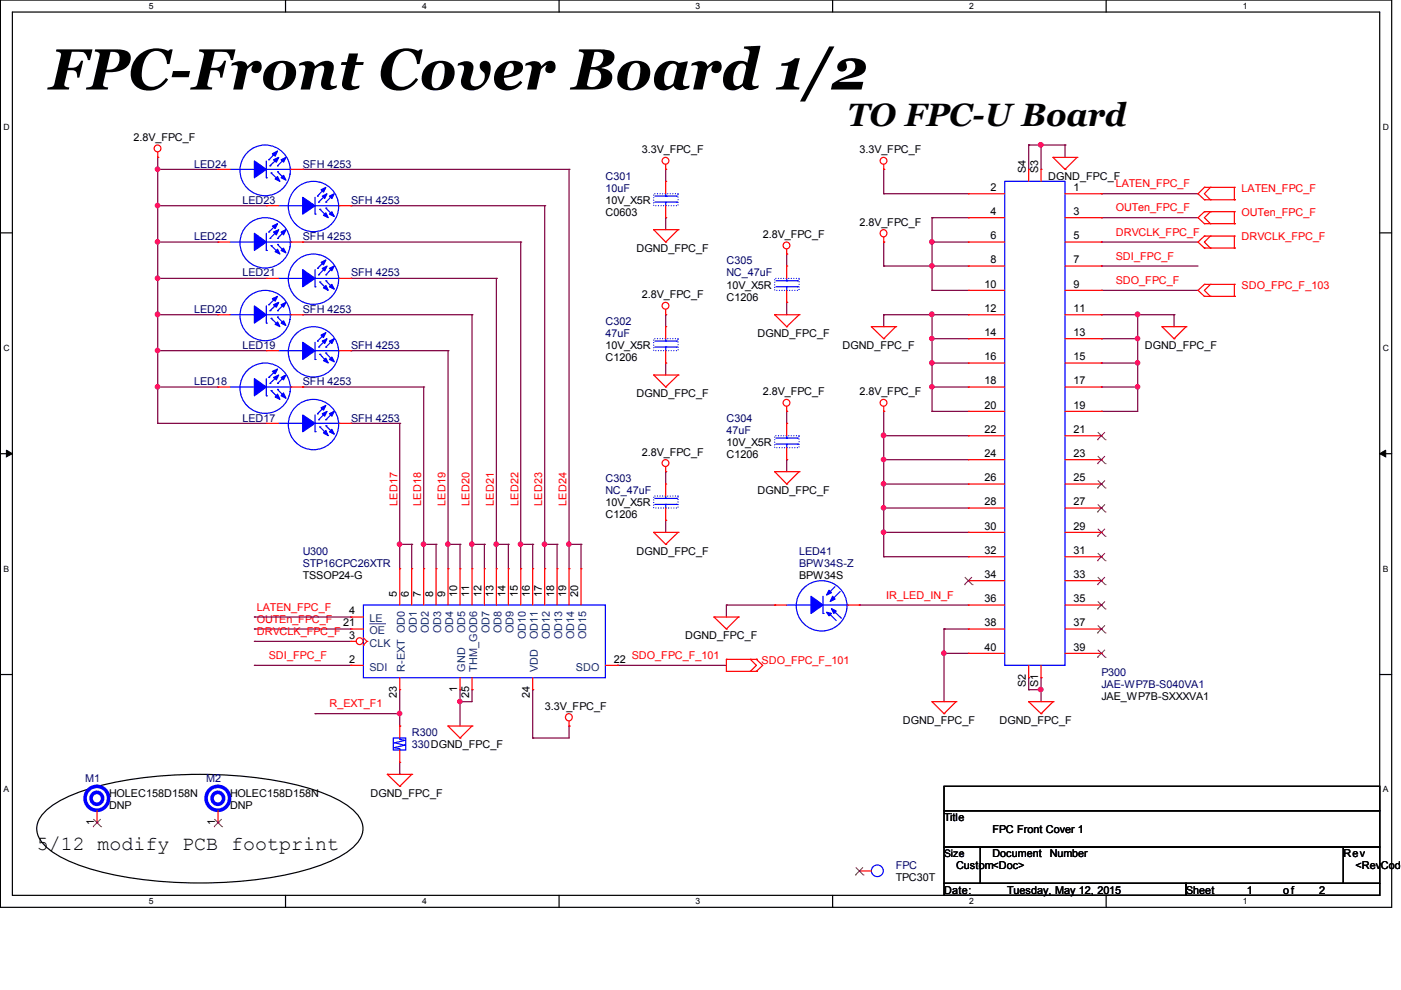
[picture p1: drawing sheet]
<svg xmlns="http://www.w3.org/2000/svg" width="297mm" height="210mm" viewBox="0 0 297 210" stroke-linecap="round" stroke-linejoin="round" font-family="sans-serif">
<path d="M.1 0h295v192.4h-295zM2.6 2.6h289.9v187.2h-289.9z" fill="none" stroke="#000" stroke-width=".25"/>
<g fill="#fff">
<path d="M31.6 .3h.9v1.9h-.9z"/>
<path d="M31.6 190.1h.9v1.9h-.9z"/>
</g>
<path d="M60.5 0v2.6M60.5 189.8v2.6" fill="none" stroke="#000" stroke-width=".25"/>
<g fill="#fff">
<path d="M89.5 .3h.9v1.9h-.9z"/>
<path d="M89.5 190.1h.9v1.9h-.9z"/>
</g>
<path d="M118.5 0v2.6M118.5 189.8v2.6" fill="none" stroke="#000" stroke-width=".25"/>
<g fill="#fff">
<path d="M147.5 .3h.9v1.9h-.9z"/>
<path d="M147.5 190.1h.9v1.9h-.9z"/>
</g>
<path d="M176.5 0v2.6M176.5 189.8v2.6" fill="none" stroke="#000" stroke-width=".25"/>
<g fill="#fff">
<path d="M205.5 .3h.9v1.9h-.9z"/>
<path d="M205.5 190.1h.9v1.9h-.9z"/>
</g>
<path d="M234.5 0v2.6M234.5 189.8v2.6" fill="none" stroke="#000" stroke-width=".25"/>
<g fill="#fff">
<path d="M263.5 .3h.9v1.9h-.9z"/>
<path d="M263.5 190.1h.9v1.9h-.9z"/>
<path d="M.8 25.9h1.1v2h-1.1z"/>
<path d="M293.2 25.9h1.2v2h-1.2z"/>
<path d="M.8 72.7h1.1v2h-1.1z"/>
<path d="M293.2 72.7h1.2v2h-1.2z"/>
</g>
<path d="M.1 49.4h2.5M292.5 49.4h2.6" fill="none" stroke="#000" stroke-width=".25"/>
<g fill="#fff">
<path d="M.8 119.6h1.1v1.9h-1.1z"/>
<path d="M293.2 119.6h1.1v1.9h-1.1z"/>
</g>
<path d="M.1 96.2h2.5M292.5 96.2h2.6" fill="none" stroke="#000" stroke-width=".25"/>
<path d="M1.4 95.4l1.2 .8-1.2 .7zM292.5 96.2l1.3-.8v1.5z" fill="#000" stroke="#000" stroke-width=".21"/>
<g fill="#fff">
<path d="M.8 166.4h1v1.9h-1z"/>
<path d="M293.2 166.4h1v1.9h-1z"/>
</g>
<path d="M.1 143h2.5M292.5 143h2.6M9.6 172.1a27.5 27.5 0 0 1 12.3-5.7 93.8 93.8 0 0 1 43 .6 25.6 25.6 0 0 1 10.3 5.1 4.6 4.6 0 0 1 0 7.2 27.5 27.5 0 0 1-12.4 5.7 93.8 93.8 0 0 1-42.9-.6 25.6 25.6 0 0 1-10.3-5.1 4.6 4.6 0 0 1 0-7.2zM200.2 166.7h92.3v5.2h-92.3zM200.2 171.9h92.3v7.7h-92.3zM200.2 179.6h7.7v7.7h-7.7zM207.9 179.6h76.9v7.7h-76.9zM284.8 179.6h7.7v7.7h-7.7zM200.2 187.3h51.3v2.5h-51.3zM251.5 187.3h41v2.5h-41z" fill="none" stroke="#000" stroke-width=".25"/>
<g fill="none" stroke="#800040" stroke-width=".25">
<path d="M33.4 33.4h.1M33.4 35.9h.1M33.4 35.9h12.8M33.4 33.4v56.4M64.2 35.9h.1M64.2 35.9h56.4M120.6 35.9h.1M120.6 35.9v84.7M141.1 35.9h.1M141.1 35.9v2.6M187.4 35.9h.1M187.4 35.9v5.2"/>
<path d="M218.1 30.7h.1M218.1 30.7v5.2M218.1 30.7h7.7M220.7 30.7h.1M220.7 30.7v5.2M225.8 30.7h.1M225.8 30.7v2.7M33.4 59h.1M33.4 51.3h.1M33.4 43.6h.1M33.4 59h23.1M33.4 51.3h12.8"/>
<path d="M33.4 43.6h23.1M64.2 51.3h.1M64.2 51.3h46.2M74.4 59h.1M74.4 43.6h.1M74.4 59h30.8M74.4 43.6h41.1M105.2 59h.1M105.2 59v61.6M110.4 51.3h.1M110.4 51.3v69.3M115.5 43.6h.1"/>
<path d="M115.5 43.6v77M141.1 46.2h.1M141.1 46.2v2.5M166.8 53.9h.1M166.8 53.9v2.5M187.4 41.1h.1M187.4 51.3h.1M187.4 56.4h.1M187.4 51.3v5.1M187.4 41.1h17.9M187.4 56.4h17.9M197.6 46.2h.1"/>
<path d="M197.6 51.3h.1M197.6 56.4h.1M197.6 51.3h7.7M197.6 46.2h7.7M197.6 46.2v15.4M233.5 41.1h.1M233.5 46.2h.1M233.5 51.3h.1M233.5 56.4h.1M233.5 51.3h20.5M233.5 41.1h20.5M233.5 46.2h20.5"/>
<path d="M233.5 56.4h20.5M33.4 74.4h.1M33.4 66.7h.1M33.4 66.7h12.8M33.4 74.4h23.1M64.2 66.7h.1M64.2 66.7h35.9M74.4 74.4h.1M74.4 74.4h20.6M95 74.4h.1M95 74.4v46.2M100.1 66.7h.1"/>
<path d="M100.1 66.7v53.9M141.1 77h.1M141.1 66.7h.1M141.1 66.7v2.6M141.1 77v2.5M166.8 64.1h.1M166.8 64.1v2.6M187.4 66.7h.1M187.4 66.7h17.9M187.4 66.7v2.6M197.6 71.8h.1M197.6 77h.1"/>
<path d="M197.6 61.6h.1M197.6 66.7h.1M197.6 71.8h7.7M197.6 77h7.7M197.6 61.6h7.7M197.6 66.7v20.5M233.5 66.7h.1M233.5 77h.1M233.5 71.8h.1M233.5 61.6h.1M233.5 66.7h15.4M233.5 71.8h7.7"/>
<path d="M233.5 77h7.7M233.5 61.6h20.5M241.2 66.7h.1M241.2 77h.1M241.2 71.8h.1M241.2 66.7v20.5h-7.7M248.9 66.7h.1M248.9 66.7v2.6M33.4 89.8h.1M33.4 82.1h.1M33.4 89.8h23.1M33.4 82.1h12.8"/>
<path d="M64.2 82.1h.1M64.2 82.1h25.6M74.4 89.8h.1M74.4 89.8h10.4M84.8 89.8h.1M84.8 89.8v30.8M89.8 82.1h.1M89.8 82.1v38.5M166.8 87.2h.1M166.8 97.5h.1M166.8 87.2v2.6M166.8 97.5v2.5"/>
<path d="M187.4 87.2h.1M187.4 92.4h.1M187.4 97.5h.1M187.4 87.2v30.8M187.4 92.4h17.9M187.4 97.5h17.9M197.6 87.2h.1M197.6 82.1h.1M197.6 82.1h7.7M197.6 87.2h7.7M233.5 82.1h.1M233.5 87.2h.1"/>
<path d="M233.5 82.1h7.7M241.2 82.1h.1M84.8 115.4h.1M84.8 115.4h2.5M87.3 115.4h.1M87.3 115.4v5.2M89.8 115.4h.1M89.8 115.4h2.7M92.5 115.4h.1M92.5 115.4v5.2M95 115.4h.1M95 115.4h2.5"/>
<path d="M97.5 115.4h.1M97.5 115.4v5.2M100.1 115.4h.1M100.1 115.4h2.6M102.7 115.4h.1M102.7 115.4v5.2M105.2 115.4h.1M105.2 115.4h2.6M107.8 115.4h.1M107.8 115.4v5.2M110.4 115.4h.1M110.4 115.4h2.5"/>
<path d="M112.9 115.4h.1M112.9 115.4v5.2M115.5 115.4h.1M115.5 115.4h2.6M118.1 115.4h.1M118.1 115.4v5.2M120.6 115.4h.1M120.6 115.4h2.6M123.2 115.4h.1M123.2 115.4v5.2M141.1 100h.1M141.1 110.3h.1"/>
<path d="M141.1 100v2.6M141.1 110.3v2.6M187.4 112.9h.1M187.4 102.6h.1M187.4 107.7h.1M187.4 118h.1M187.4 112.9h17.9M187.4 102.6h17.9M187.4 107.7h17.9M187.4 118h17.9M53.9 133.4h.1M53.9 130.8h.1"/>
<path d="M53.9 136h.1M53.9 133.4h20.5M53.9 130.8h20.5M53.9 136h20.5M154 128.3h.1M154 128.3h10.3M154 128.3v2.5M164.3 128.3h.1M182.2 128.3h.1M182.2 128.3h23.1M200.2 133.4h.1M200.2 138.5h.1"/>
<path d="M200.2 133.4h5.1M200.2 133.4v15.4M200.2 138.5h5.1M53.9 141.1h.1M53.9 141.1h20.5M66.8 151.3h.1M66.8 151.3h18M84.8 153.9h.1M84.8 151.3h.1M84.8 146.2v7.7M97.5 146.2h.1M97.5 148.8h.1"/>
<path d="M97.5 146.2v7.7M100.1 146.2h.1M100.1 146.2v2.6h-2.6M112.9 156.5h.1M112.9 146.2h.1M112.9 146.2v10.3M120.6 153.9h.1M120.6 153.9v2.6h-7.7M130.9 141.1h.1M130.9 141.1h23.1M218.1 143.7h.1M218.1 146.2h.1"/>
<path d="M218.1 143.7v2.5M218.1 146.2h2.6M220.7 146.2h.1M220.7 143.7h.1M220.7 143.7v5.1M84.8 164.2h.1M84.8 161.6v2.6"/>
</g>
<g fill="#f0f" stroke="#f0f" stroke-width=".25">
<circle cx="84.7" cy="151.3" r=".47"/>
<circle cx="115.4" cy="115.4" r=".47"/>
<circle cx="33.4" cy="74.3" r=".47"/>
<circle cx="33.4" cy="82" r=".47"/>
<circle cx="33.4" cy="66.6" r=".49"/>
<circle cx="33.4" cy="59" r=".47"/>
<circle cx="33.4" cy="51.3" r=".47"/>
<circle cx="33.4" cy="43.6" r=".47"/>
<circle cx="33.4" cy="35.9" r=".47"/>
<circle cx="84.7" cy="115.4" r=".47"/>
<circle cx="89.8" cy="115.4" r=".47"/>
<circle cx="95" cy="115.4" r=".47"/>
<circle cx="100" cy="115.4" r=".47"/>
<circle cx="105.2" cy="115.4" r=".47"/>
<circle cx="110.4" cy="115.4" r=".47"/>
<circle cx="120.6" cy="115.4" r=".47"/>
<circle cx="97.5" cy="148.7" r=".47"/>
<circle cx="200.1" cy="138.5" r=".47"/>
<circle cx="187.3" cy="92.3" r=".49"/>
<circle cx="187.3" cy="102.6" r=".47"/>
<circle cx="187.3" cy="97.4" r=".47"/>
<circle cx="187.3" cy="107.7" r=".47"/>
<circle cx="220.7" cy="30.7" r=".49"/>
<circle cx="220.7" cy="146.2" r=".49"/>
<circle cx="241.2" cy="66.6" r=".49"/>
<circle cx="241.2" cy="82" r=".47"/>
<circle cx="241.2" cy="76.9" r=".47"/>
<circle cx="241.2" cy="71.8" r=".47"/>
<circle cx="197.6" cy="51.3" r=".47"/>
<circle cx="197.5" cy="66.6" r=".49"/>
<circle cx="197.6" cy="76.9" r=".47"/>
<circle cx="197.6" cy="71.8" r=".47"/>
<circle cx="197.6" cy="82" r=".47"/>
<circle cx="197.6" cy="56.4" r=".47"/>
<circle cx="187.3" cy="112.8" r=".47"/>
</g>
<g fill="none" stroke="#f00" stroke-width=".25">
<path d="M33.4 33.4h.1M33.4 32.3v1.1M141.1 35.9h.1M141.1 38.5h.1M141.1 34.9v1M141.1 38.5v2.6M187.4 35.9h.1M187.4 34.9v1M218.1 35.9h.1M218.1 35.9v2.6M220.7 35.9h.1M220.7 35.9v2.6"/>
<path d="M223.3 33.4h.1M223.3 33.4h5M223.3 33.4l2.5 2.5M225.8 35.9h.1M228.3 33.4h.1M228.3 33.4l-2.5 2.5M255.4 39.7h.1M255.4 39.7l-1.4 1.4 1.4 1.2M255.4 39.7h6.3M256.6 39.7h.1M256.6 39.7l-1.2 1.4 1.2 1.2M261.7 39.7h.1"/>
<path d="M261.7 39.7v2.6M56.5 43.6h.1M56.5 43.6h2.6M71.9 43.6h2.5M74.4 43.6h.1M138.6 48.7h.1M138.6 48.7h5.2M138.6 48.7l2.5 2.6M141.1 51.3h.1M141.1 46.2h.1M141.1 43.6v2.6M143.8 48.7h.1"/>
<path d="M143.8 48.7l-2.7 2.6M166.8 53.9h.1M166.8 52.8v1.1M187.4 51.3h.1M187.4 50.3v1M205.3 41.1h.1M205.3 46.2h.1M205.3 51.3h.1M205.3 56.4h.1M205.3 41.1h7.7M205.3 46.2h7.7M205.3 51.3h7.7"/>
<path d="M205.3 56.4h7.7M225.8 41.1h7.7M225.8 46.2h7.7M225.8 51.3h7.7M225.8 56.4h7.7M233.5 41.1h.1M233.5 46.2h.1M233.5 51.3h.1M233.5 56.4h.1M255.4 42.3h.1M255.4 47.4h.1M255.4 44.9h.1"/>
<path d="M255.4 52.6h.1M255.4 50.1h.1M255.4 42.3h6.3M255.4 44.9l-1.4 1.3 1.4 1.2M255.4 44.9h6.3M255.4 47.4h6.3M255.4 50.1l-1.4 1.2 1.4 1.3M255.4 50.1h6.3M255.4 52.6h6.3M256.6 42.3h.1M256.6 44.9h.1M256.6 47.4h.1"/>
<path d="M256.6 50.1h.1M256.6 52.6h.1M256.6 44.9l-1.2 1.3 1.2 1.2M256.6 50.1l-1.2 1.2 1.2 1.3M261.7 42.3h.1M261.7 44.9h.1M261.7 47.4h.1M261.7 50.1h.1M261.7 52.6h.1M261.7 44.9v2.5M261.7 50.1v2.5M46.2 66.7h.1"/>
<path d="M46.2 66.7h2.6M56.5 74.4h.1M56.5 74.4h2.6M61.6 66.7h2.6M64.2 66.7h.1M71.9 74.4h2.5M74.4 74.4h.1M138.6 79.5h.1M138.6 79.5h5.2M138.6 79.5l2.5 2.6M141.1 66.7h.1M141.1 69.3h.1"/>
<path d="M141.1 77h.1M141.1 65.6v1.1M141.1 69.3v2.5M141.1 74.4v2.6M143.8 79.5h.1M143.8 79.5l-2.7 2.6M164.3 66.7h.1M164.3 66.7h5.1M164.3 66.7l2.5 2.6M166.8 69.3h.1M169.4 66.7h.1M169.4 66.7l-2.6 2.6"/>
<path d="M184.7 69.3h.1M184.7 69.3h5.2M184.7 69.3l2.7 2.5M187.4 71.8h.1M189.9 69.3h.1M189.9 69.3l-2.5 2.5M205.3 61.6h.1M205.3 66.7h.1M205.3 71.8h.1M205.3 77h.1M205.3 66.7h7.7M205.3 61.6h7.7"/>
<path d="M205.3 71.8h7.7M205.3 77h7.7M225.8 66.7h7.7M225.8 61.6h7.7M225.8 71.8h7.7M225.8 77h7.7M233.5 61.6h.1M233.5 66.7h.1M233.5 71.8h.1M233.5 77h.1M246.4 69.3h.1M246.4 69.3h5.1"/>
<path d="M246.4 69.3l2.5 2.5M248.9 71.8h.1M251.5 69.3h.1M251.5 69.3l-2.6 2.5M255.4 62.8h.1M255.4 60.3h.1M255.4 60.3l-1.4 1.3 1.4 1.2M255.4 60.3h6.3M255.4 62.8h6.3M256.6 60.3h.1M256.6 62.8h.1M256.6 60.3l-1.2 1.3 1.2 1.2"/>
<path d="M261.7 60.3h.1M261.7 62.8h.1M261.7 60.3v2.5M141.1 82.1h.1M141.1 99v1M166.8 87.2h.1M166.8 89.8h.1M166.8 97.5h.1M166.8 86.2v1M166.8 89.8v2.6M166.8 94.9v2.6M187.4 87.2h.1"/>
<path d="M187.4 86.2v1M205.3 82.1h.1M205.3 87.2h.1M205.3 92.4h.1M205.3 97.5h.1M205.3 82.1h7.7M205.3 87.2h7.7M205.3 92.4h7.7M205.3 97.5h7.7M225.8 82.1h7.7M225.8 87.2h7.7M225.8 92.4h7.7"/>
<path d="M225.8 97.5h7.7M233.5 82.1h.1M233.5 87.2h.1M233.5 92.4h.1M233.5 97.5h.1M138.6 112.9h.1M138.6 112.9h5.2M138.6 112.9l2.5 2.5M141.1 100h.1M141.1 115.4h.1M143.8 112.9h.1M143.8 112.9l-2.7 2.5"/>
<path d="M164.3 100h.1M164.3 100h5.1M164.3 100l2.5 2.6M166.8 102.6h.1M169.4 100h.1M169.4 100l-2.6 2.6M205.3 102.6h.1M205.3 107.7h.1M205.3 112.9h.1M205.3 118h.1M205.3 112.9h7.7M205.3 102.6h7.7"/>
<path d="M205.3 107.7h7.7M205.3 118h7.7M225.8 112.9h7.7M225.8 102.6h7.7M225.8 107.7h7.7M225.8 118h7.7M233.5 102.6h.1M233.5 107.7h.1M233.5 112.9h.1M233.5 118h.1M77 136.8h.1M77 135.2l.8 .8"/>
<path d="M77.8 136h.1M77.8 136l-.8 .8M84.8 120.6h.1M84.8 120.6v7.7M87.3 120.6h.1M87.3 120.6v7.7M89.8 120.6h.1M89.8 120.6v7.7M92.5 120.6h.1M92.5 120.6v7.7M95 120.6h.1M95 120.6v7.7"/>
<path d="M97.5 120.6h.1M97.5 120.6v7.7M100.1 120.6h.1M100.1 120.6v7.7M102.7 120.6h.1M102.7 120.6v7.7M105.2 120.6h.1M105.2 120.6v7.7M107.8 120.6h.1M107.8 120.6v7.7M110.4 120.6h.1M110.4 120.6v7.7"/>
<path d="M112.9 120.6h.1M112.9 120.6v7.7M115.5 120.6h.1M115.5 120.6v7.7M118.1 120.6h.1M118.1 120.6v7.7M120.6 120.6h.1M120.6 120.6v7.7M123.2 120.6h.1M123.2 120.6v7.7M151.4 130.8h.1M151.4 130.8h5.1"/>
<path d="M151.4 130.8l2.6 2.6M154 133.4h.1M154 139.8h.1M154 139.8v2.5h6.4M154 139.8h6.4M156.5 130.8h.1M156.5 130.8l-2.5 2.6M159.1 139.8h.1M159.1 139.8l1.3 1.3-1.3 1.2M160.4 139.8h.1M160.4 139.8l1.3 1.3-1.3 1.2M164.3 128.3h.1"/>
<path d="M164.3 128.3h2.5M179.7 128.3h2.5M182.2 128.3h.1M205.3 123.1h.1M205.3 128.3h.1M205.3 133.4h.1M205.3 138.5h.1M205.3 128.3h7.7M205.3 123.1h7.7M205.3 133.4h7.7M205.3 138.5h7.7M225.8 128.3h7.7"/>
<path d="M225.8 123.1h7.7M225.8 133.4h7.7M225.8 138.5h7.7M233.5 123.1h.1M233.5 128.3h.1M233.5 133.4h.1M233.5 138.5h.1M74.4 141.1h.1M74.4 141.1h2.6M84.8 153.9h.1M84.8 153.9v2.6M84.8 159v2.6"/>
<path d="M95 153.9h.1M95 153.9h5.1M95 153.9l2.5 2.6M97.5 156.5h.1M97.5 146.2h.1M97.5 143.7v2.5M100.1 153.9h.1M100.1 153.9l-2.6 2.6M112.9 146.2h.1M112.9 143.7v2.5M120.6 153.9h.1M120.6 152.9v1"/>
<path d="M128.4 141.1h2.5M130.9 141.1h.1M159.1 142.3h.1M160.4 142.3h.1M197.6 148.8h.1M197.6 148.8h5.1M197.6 148.8l2.6 2.5M200.2 151.3h.1M202.7 148.8h.1M202.7 148.8l-2.5 2.5M218.1 148.8h.1M218.1 143.7h.1"/>
<path d="M218.1 148.8h5.2M218.1 148.8l2.6 2.5M218.1 141.1v2.6M220.7 151.3h.1M220.7 143.7h.1M220.7 141.1v2.6M223.3 148.8h.1M223.3 148.8l-2.6 2.5M20.6 174.4h.1M20.6 171.9v2.5M46.2 174.4h.1M46.2 171.9v2.5"/>
<path d="M82.1 164.2h.1M82.1 164.2h5.2M82.1 164.2l2.7 2.5M84.8 166.7h.1M84.8 161.6h.1M87.3 164.2h.1M87.3 164.2l-2.5 2.5M182.2 184.7h.1M182.2 184.7h2.5"/>
<circle cx="33.4" cy="31.5" r=".72"/>
<circle cx="141.1" cy="34.1" r=".72"/>
<circle cx="187.3" cy="34.1" r=".72"/>
<circle cx="166.8" cy="52" r=".72"/>
<circle cx="187.3" cy="49.4" r=".74"/>
<circle cx="141.1" cy="64.8" r=".72"/>
<circle cx="141.1" cy="98.2" r=".72"/>
<circle cx="166.8" cy="85.4" r=".72"/>
<circle cx="187.3" cy="85.4" r=".72"/>
<circle cx="120.6" cy="152.1" r=".74"/>
</g>
<g fill="none" stroke="#00f" stroke-width=".25">
<path d="M68.8 40l-1.5 1.6M213 38.5h12.8v102.6h-12.8zM59.1 43.6h5.1M64.2 43.6h.1M66.8 45.4h.1M66.8 41.8v3.6M66.8 43.6h5.1M67.3 41.6h.1M67.6 42.9h.1M67.8 44.4h.1M67.8 44.4l1.5 1.5M69.1 42.9h.1"/>
<path d="M69.1 44.1h.1M69.1 41.3l-1.5 1.6M69.1 44.1l1.5 1.5M70.6 41.3l-1.5 1.6M71.9 43.6h.1M138.9 42.9h4.5M138.9 41.6h4.5M141.1 41.6h.1M141.1 42.9h.1M141.1 41.1v.5M141.1 42.9v.7M143.4 42.9h.1"/>
<path d="M143.4 41.6h.1M48.8 66.7h5.1M53.9 66.7h.1M56.5 68.5h.1M56.5 64.9v3.6M56.5 66.7h5.1M57 64.6h.1M57.2 65.9h.1M57.5 67.5h.1M57.5 67.5l1.6 1.5M58.6 63.1l-1.6 1.5M58.8 65.9h.1"/>
<path d="M58.8 67.2h.1M58.8 64.4l-1.6 1.5M58.8 67.2l1.6 1.6M59.1 74.4h5.1M60.4 64.4l-1.6 1.5M61.6 66.7h.1M64.2 74.4h.1M66.8 76.2h.1M66.8 72.6v3.6M66.8 74.4h5.1M67.3 72.3h.1M67.6 73.6h.1"/>
<path d="M67.8 75.1h.1M67.8 75.1l1.5 1.6M68.8 70.8l-1.5 1.5M69.1 73.6h.1M69.1 74.9h.1M69.1 72.1l-1.5 1.5M69.1 74.9l1.5 1.6M70.6 72.1l-1.5 1.5M71.7 75.4a5.3 5.3 0 0 0-6.9-5.9 5.3 5.3 0 0 0-2.1 8.9 5.3 5.3 0 0 0 8.8-2.1l.2-.8M71.9 74.4h.1M138.9 73.6h4.5M138.9 72.3h4.5"/>
<path d="M141.1 72.3h.1M141.1 73.6h.1M141.1 71.8v.5M141.1 73.6v.8M143.4 73.6h.1M143.4 72.3h.1M164.5 94.2h4.6M164.5 92.9h4.6M166.8 92.9h.1M166.8 94.2h.1M166.8 92.4v.5M166.8 94.2v.7"/>
<path d="M169.1 94.2h.1M169.1 92.9h.1M77 128.3h51.4v15.4h-51.4zM166.8 128.3h5.2M172 128.3h.1M174.5 130.1h.1M174.5 126.4v3.7M174.5 128.3h5.2M175.5 125.9h.1M175.8 130.1h.1M175.8 130.1l1.5 1.5M176.5 127h.1"/>
<path d="M176.8 129.6h.1M176.8 129.6l1.6 1.5M177 124.4l-1.5 1.5M178.1 125.4l-1.6 1.6M179.5 129.3a5.4 5.4 0 0 0-6.9-6 5.4 5.4 0 0 0-2.2 8.9 5.4 5.4 0 0 0 8.9-2.1l.2-.8M179.7 128.3h.1M83.4 156.5h2.6v2.5h-2.6zM83.7 158.5h.1M83.7 158.5l1.1 .3v.2M84.8 156.7h.1M84.8 156.5h.1M84.8 159h.1"/>
<path d="M84.8 156.7l1 .3M84.8 156.5v.2M85.8 157h.1M85.8 158h.1M85.8 157l-2.1 .5 2.1 .5M85.8 158l-2.1 .5"/>
<circle cx="66.5" cy="43.8" r="5.3"/>
<circle cx="56.2" cy="66.9" r="5.3"/>
<circle cx="186" cy="184.6" r="1.25"/>
</g>
<g fill="#00f" stroke="#00f" stroke-width=".25">
<path d="M172 126.4l2.5 1.9-2.5 1.8z" fill-rule="evenodd"/>
<path d="M176.5 126.4l.5 .6-1 .5z" fill-rule="evenodd"/>
<path d="M175.8 125.2l.5 .5-1 .5z" fill-rule="evenodd"/>
<path d="M175.3 129.8l1 .3-.5 .5z" fill-rule="evenodd"/>
<path d="M176.3 129l1 .6-.5 .5z" fill-rule="evenodd"/>
<path d="M64.2 72.6l2.6 1.8-2.6 1.8z" fill-rule="evenodd"/>
<path d="M69.8 72.3l1.1-.5-.5 1z" fill-rule="evenodd"/>
<path d="M68.3 72.3l1-.5-.5 1z" fill-rule="evenodd"/>
<path d="M68.1 71l1-.5-.5 1.1z" fill-rule="evenodd"/>
<path d="M69.1 76l.5 1-1-.5z" fill-rule="evenodd"/>
<path d="M70.4 75.7l.5 1-1.1-.5z" fill-rule="evenodd"/>
<path d="M53.9 64.9l2.6 1.8-2.6 1.8z" fill-rule="evenodd"/>
<path d="M59.6 64.6l1-.5-.5 1z" fill-rule="evenodd"/>
<path d="M58 64.6l1.1-.5-.5 1z" fill-rule="evenodd"/>
<path d="M57.7 63.3l1.1-.5-.5 1.1z" fill-rule="evenodd"/>
<path d="M58.8 68.3l.6 1-1.1-.5z" fill-rule="evenodd"/>
<path d="M60.1 68l.5 1-1-.5z" fill-rule="evenodd"/>
<path d="M64.2 41.8l2.6 1.8-2.6 1.8z" fill-rule="evenodd"/>
<path d="M69.8 41.6l1.1-.5-.5 1z" fill-rule="evenodd"/>
<path d="M68.3 41.6l1-.5-.5 1z" fill-rule="evenodd"/>
<path d="M68.1 40.2l1-.5-.5 1z" fill-rule="evenodd"/>
<path d="M69.1 45.1l.5 1.1-1-.6z" fill-rule="evenodd"/>
<path d="M70.4 44.9l.5 1-1.1-.5z" fill-rule="evenodd"/>
</g>
<g fill="none" stroke="#804000" stroke-width=".21">
<path d="M232.7 93.2h.1M232.7 98.3h.1M232.7 91.6l1.7 1.6M232.7 96.7l1.7 1.6M234.3 91.6l-1.6 1.6M234.3 96.7l-1.6 1.6M234.4 93.2h.1M234.4 98.3h.1M232.7 103.5h.1M232.7 108.6h.1M232.7 113.7h.1M232.7 118.9h.1"/>
<path d="M232.7 101.9l1.7 1.6M232.7 106.9l1.7 1.7M232.7 112.1l1.7 1.6M232.7 117.3l1.7 1.6M234.3 101.9l-1.6 1.6M234.3 106.9l-1.6 1.7M234.3 112.1l-1.6 1.6M234.3 117.3l-1.6 1.6M234.4 103.5h.1M234.4 108.6h.1M234.4 113.7h.1M234.4 118.9h.1"/>
<path d="M204.5 124h.1M204.6 122.4l1.6 1.6M206.1 122.4l-1.6 1.6M206.2 124h.1M232.7 124h.1M232.7 129.1h.1M232.7 134.2h.1M232.7 139.4h.1M232.7 122.4l1.7 1.6M232.7 127.5l1.7 1.6M232.7 132.6l1.7 1.6M232.7 137.8l1.7 1.6"/>
<path d="M234.3 122.4l-1.6 1.6M234.3 127.5l-1.6 1.6M234.3 132.6l-1.6 1.6M234.3 137.8l-1.6 1.6M234.4 124h.1M234.4 129.1h.1M234.4 134.2h.1M234.4 139.4h.1M19.7 175.3h.1M19.8 173.7l1.6 1.6M21.3 173.7l-1.6 1.6M21.4 175.3h.1"/>
<path d="M45.4 175.3h.1M45.5 173.7l1.6 1.6M47 173.7l-1.6 1.6M47.1 175.3h.1M181.4 185.5h.1M181.4 183.9l1.6 1.6M183 183.9l-1.6 1.6M183 185.5h.1"/>
</g>
<g fill="none" stroke="#00f" stroke-width=".76">
<circle cx="20.5" cy="169.3" r="1.25"/>
<circle cx="20.5" cy="169.3" r="2.52"/>
<circle cx="46.2" cy="169.3" r="1.25"/>
<circle cx="46.2" cy="169.3" r="2.52"/>
</g>
<path d="M138.6 41.1h5.2v2.5h-5.2zM138.6 71.8h5.2v2.6h-5.2zM164.3 92.4h5.1v2.5h-5.1z" fill="none" stroke="#00f" stroke-width=".25" stroke-dasharray="0 .5"/>
<circle cx="76.2" cy="135.9" r=".72" fill="#fff" stroke="#f00" stroke-width=".25"/>
<g fill="none" stroke="#f00" stroke-width=".25">
<path d="M46.2 35.9h.1M46.2 35.9h2.6M61.6 35.9h2.6M64.2 35.9h.1M46.2 51.3h.1M46.2 51.3h2.6M56.5 59h.1M56.5 59h2.6M61.6 51.3h2.6M64.2 51.3h.1M71.9 59h2.5M74.4 59h.1"/>
<path d="M166.8 56.4h.1M166.8 56.4v2.6M166.8 64.1h.1M166.8 61.6v2.5M46.2 82.1h.1M46.2 82.1h2.6M56.5 89.8h.1M56.5 89.8h2.6M61.6 82.1h2.6M64.2 82.1h.1M71.9 89.8h2.5M74.4 89.8h.1"/>
<path d="M141.1 102.6h.1M141.1 110.3h.1M141.1 102.6v2.6M141.1 107.7v2.6M74.4 136h.1M74.4 130.8h.1M74.4 133.4h.1M74.4 136h1.1M74.4 130.8h2.6M74.4 133.4h2.6M84.8 146.2h.1M84.8 143.7v2.5"/>
<path d="M100.1 146.2h.1M100.1 143.7v2.5"/>
</g>
<path d="M78.3 132.3h3.3M81.6 132.3h.1" fill="none" stroke="#004080" stroke-width=".21"/>
<g fill="none" stroke="#00f" stroke-width=".25">
<path d="M48.8 35.9h5.1M53.9 35.9h.1M56.5 37.7h.1M56.5 34.1v3.6M56.5 35.9h5.1M57 33.9h.1M57.2 35.2h.1M57.5 36.7h.1M57.5 36.7l1.6 1.5M58.6 32.3l-1.6 1.6M58.8 35.2h.1M58.8 36.4h.1"/>
<path d="M58.8 33.6l-1.6 1.6M58.8 36.4l1.6 1.5M60.4 33.6l-1.6 1.6M61.5 36.9a5.3 5.3 0 0 0-7-5.8 5.3 5.3 0 0 0-2.1 8.8 5.3 5.3 0 0 0 8.9-2.1l.2-.9M61.6 35.9h.1M48.8 51.3h5.1M53.9 51.3h.1M56.5 53.1h.1M56.5 49.5v3.6M56.5 51.3h5.1M57 49.2h.1M57.2 50.6h.1"/>
<path d="M57.5 52.1h.1M57.5 52.1l1.6 1.5M58.6 47.7l-1.6 1.5M58.8 50.6h.1M58.8 51.8h.1M58.8 49l-1.6 1.6M58.8 51.8l1.6 1.6M59.1 59h5.1M60.4 49l-1.6 1.6M61.5 52.3a5.3 5.3 0 0 0-6.9-5.9 5.3 5.3 0 0 0-2.2 8.9 5.3 5.3 0 0 0 8.9-2.1l.2-.8M61.6 51.3h.1M64.2 59h.1"/>
<path d="M66.8 57.2v3.6M66.8 59h5.1M67.3 56.9h.1M67.6 58.3h.1M67.8 59.8h.1M67.8 59.8l1.5 1.5M68.8 55.4l-1.5 1.5M69.1 58.3h.1M69.1 59.5h.1M69.1 56.7l-1.5 1.6M69.1 59.5l1.5 1.6M70.6 56.7l-1.5 1.6"/>
<path d="M71.9 59h.1M164.5 59.5h4.6M166.8 59.5h.1M166.8 59v.5M169.1 59.5h.1M58.6 78.5l-1.6 1.5M58.8 79.8l-1.6 1.5M60.4 79.8l-1.6 1.5M66.8 60.8h.1M71.7 60a5.3 5.3 0 0 0-6.9-5.9 5.3 5.3 0 0 0-2.1 8.9 5.3 5.3 0 0 0 8.8-2.1l.2-.8M164.5 60.8h4.6M166.8 60.8h.1"/>
<path d="M166.8 60.8v.8M169.1 60.8h.1M48.8 82.1h5.1M53.9 82.1h.1M56.5 83.9h.1M56.5 80.3v3.6M56.5 82.1h5.1M57 80h.1M57.2 81.3h.1M57.5 82.8h.1M57.5 82.8l1.6 1.6M58.8 81.3h.1"/>
<path d="M58.8 82.6h.1M58.8 82.6l1.6 1.6M59.1 89.8h5.1M61.5 83.1a5.3 5.3 0 0 0-7-5.8 5.3 5.3 0 0 0-2 8.8 5.3 5.3 0 0 0 8.8-2.2l.2-.8M61.6 82.1h.1M64.2 89.8h.1M66.8 91.5h.1M66.8 88v3.5M66.8 89.8h5.1M67.3 87.7h.1M67.6 89h.1M67.8 90.5h.1"/>
<path d="M67.8 90.5l1.5 1.5M68.8 86.2l-1.5 1.5M69.1 89h.1M69.1 90.3h.1M69.1 87.5l-1.5 1.5M69.1 90.3l1.5 1.5M70.6 87.5l-1.5 1.5M71.7 90.8a5.3 5.3 0 0 0-7-5.8 5.3 5.3 0 0 0-2 8.8 5.3 5.3 0 0 0 8.8-2.2l.2-.8M71.9 89.8h.1M138.9 106.9h4.5M138.9 105.7h4.5M141.1 105.7h.1"/>
<path d="M141.1 106.9h.1M141.1 105.2v.5M141.1 106.9v.8M143.4 106.9h.1M143.4 105.7h.1"/>
</g>
<g fill="#00f" stroke="#00f" stroke-width=".25">
<path d="M64.2 88l2.6 1.8-2.6 1.7z" fill-rule="evenodd"/>
<path d="M69.8 87.7l1.1-.5-.5 1z" fill-rule="evenodd"/>
<path d="M68.3 87.7l1-.5-.5 1z" fill-rule="evenodd"/>
<path d="M68.1 86.5l1-.5-.5 1z" fill-rule="evenodd"/>
<path d="M69.1 91.3l.5 1.1-1-.6z" fill-rule="evenodd"/>
<path d="M70.4 91l.5 1-1.1-.5z" fill-rule="evenodd"/>
<path d="M64.2 57.2l2.6 1.8-2.6 1.8z" fill-rule="evenodd"/>
<path d="M69.8 56.9l1.1-.5-.5 1z" fill-rule="evenodd"/>
<path d="M68.3 56.9l1-.5-.5 1z" fill-rule="evenodd"/>
<path d="M68.1 55.6l1-.5-.5 1z" fill-rule="evenodd"/>
<path d="M68.6 61.1l.5-.5 .5 1z" fill-rule="evenodd"/>
<path d="M69.8 60.8l.6-.5 .5 1z" fill-rule="evenodd"/>
<path d="M53.9 49.5l2.6 1.8-2.6 1.8z" fill-rule="evenodd"/>
<path d="M59.6 49.2l1-.5-.5 1.1z" fill-rule="evenodd"/>
<path d="M58 49.2l1.1-.5-.5 1.1z" fill-rule="evenodd"/>
<path d="M57.7 47.9l1.1-.5-.5 1z" fill-rule="evenodd"/>
<path d="M58.8 52.8l.6 1.1-1.1-.5z" fill-rule="evenodd"/>
<path d="M60.1 52.6l.5 1-1-.5z" fill-rule="evenodd"/>
<path d="M53.9 80.3l2.6 1.8-2.6 1.8z" fill-rule="evenodd"/>
<path d="M59.6 80l1-.5-.5 1z" fill-rule="evenodd"/>
<path d="M58 80l1.1-.5-.5 1z" fill-rule="evenodd"/>
<path d="M57.7 78.8l1.1-.6-.5 1.1z" fill-rule="evenodd"/>
<path d="M58.8 83.6l.6 1.1-1.1-.5z" fill-rule="evenodd"/>
<path d="M60.1 83.3l.5 1.1-1-.5z" fill-rule="evenodd"/>
<path d="M53.9 34.1l2.6 1.8-2.6 1.8z" fill-rule="evenodd"/>
<path d="M59.6 33.9l1-.5-.5 1z" fill-rule="evenodd"/>
<path d="M58 33.9l1.1-.5-.5 1z" fill-rule="evenodd"/>
<path d="M57.7 32.6l1.1-.6-.5 1.1z" fill-rule="evenodd"/>
<path d="M58.8 37.4l.6 1.1-1.1-.6z" fill-rule="evenodd"/>
<path d="M60.1 37.2l.5 1-1-.5z" fill-rule="evenodd"/>
</g>
<path d="M164.3 59h5.1v2.6h-5.1zM138.6 105.2h5.2v2.5h-5.2z" fill="none" stroke="#00f" stroke-width=".25" stroke-dasharray="0 .5"/>
<g fill="#f0f" stroke="#f0f" stroke-width=".25">
<circle cx="84.7" cy="151.3" r=".47"/>
<circle cx="115.4" cy="115.4" r=".47"/>
<circle cx="33.4" cy="74.3" r=".47"/>
<circle cx="33.4" cy="82" r=".47"/>
<circle cx="33.4" cy="66.6" r=".49"/>
<circle cx="33.4" cy="59" r=".47"/>
<circle cx="33.4" cy="51.3" r=".47"/>
<circle cx="33.4" cy="43.6" r=".47"/>
<circle cx="33.4" cy="35.9" r=".47"/>
<circle cx="84.7" cy="115.4" r=".47"/>
<circle cx="89.8" cy="115.4" r=".47"/>
<circle cx="95" cy="115.4" r=".47"/>
<circle cx="100" cy="115.4" r=".47"/>
<circle cx="105.2" cy="115.4" r=".47"/>
<circle cx="110.4" cy="115.4" r=".47"/>
<circle cx="120.6" cy="115.4" r=".47"/>
<circle cx="97.5" cy="148.7" r=".47"/>
<circle cx="200.1" cy="138.5" r=".47"/>
<circle cx="187.3" cy="92.3" r=".49"/>
<circle cx="187.3" cy="102.6" r=".47"/>
<circle cx="187.3" cy="97.4" r=".47"/>
<circle cx="187.3" cy="107.7" r=".47"/>
<circle cx="220.7" cy="30.7" r=".49"/>
<circle cx="220.7" cy="146.2" r=".49"/>
<circle cx="241.2" cy="66.6" r=".49"/>
<circle cx="241.2" cy="82" r=".47"/>
<circle cx="241.2" cy="76.9" r=".47"/>
<circle cx="241.2" cy="71.8" r=".47"/>
<circle cx="197.6" cy="51.3" r=".47"/>
<circle cx="197.5" cy="66.6" r=".49"/>
<circle cx="197.6" cy="76.9" r=".47"/>
<circle cx="197.6" cy="71.8" r=".47"/>
<circle cx="197.6" cy="82" r=".47"/>
<circle cx="197.6" cy="56.4" r=".47"/>
<circle cx="187.3" cy="112.8" r=".47"/>
</g>
<text font-size="12.3" x="10.3" y="19">FPC-Front Cover Board 1/2</text>
<text font-size="6.9" x="179.7" y="26.8">TO FPC-U Board</text>
<text font-size="4.2" x="7.8" y="180.3">5/12 modify PCB footprint</text>
<g font-size="2.3">
<text x="28.3" y="29.9">2.8V_FPC_F</text>
<text x="136.1" y="32.4">3.3V_FPC_F</text>
<text x="182.2" y="32.4">3.3V_FPC_F</text>
<text x="210" y="40.5">2</text>
<text x="217.5" y="36.7" transform="rotate(-90 217.5 36.7)">S4</text>
<text x="220.1" y="36.7" transform="rotate(-90 220.1 36.7)">S3</text>
<text x="222.2" y="38.1">DGND_FPC_F</text>
<text x="227.6" y="40.5">1</text>
<text x="128.4" y="45.8">C0603</text>
<text x="128.4" y="43.3">10V_X5R</text>
<text x="182.2" y="47.9">2.8V_FPC_F</text>
<text x="210" y="45.6">4</text>
<text x="227.6" y="45.6">3</text>
<text x="135" y="53.5">DGND_FPC_F</text>
<text x="161.7" y="50.4">2.8V_FPC_F</text>
<text x="210" y="50.7">6</text>
<text x="227.6" y="50.7">5</text>
<text x="210" y="55.8">8</text>
<text x="227.6" y="55.8">7</text>
<text x="136.1" y="63.3">2.8V_FPC_F</text>
<text x="154" y="63.8">C1206</text>
<text x="154" y="61.2">10V_X5R</text>
<text x="208.7" y="61">10</text>
<text x="227.6" y="61">9</text>
<text x="160.6" y="71.5">DGND_FPC_F</text>
<text x="208.7" y="66.1">12</text>
<text x="208.7" y="71.2">14</text>
<text x="227.6" y="66.1">11</text>
<text x="227.6" y="71.2">13</text>
<text x="128.4" y="76.6">C1206</text>
<text x="128.4" y="74">10V_X5R</text>
<text x="178.6" y="74">DGND_FPC_F</text>
<text x="208.7" y="76.4">16</text>
<text x="227.6" y="76.4">15</text>
<text x="242.7" y="74">DGND_FPC_F</text>
<text x="161.7" y="83.7">2.8V_FPC_F</text>
<text x="182.2" y="83.7">2.8V_FPC_F</text>
<text x="208.7" y="81.5">18</text>
<text x="227.6" y="81.5">17</text>
<text x="135" y="84.3">DGND_FPC_F</text>
<text x="208.7" y="86.6">20</text>
<text x="227.6" y="86.6">19</text>
<text x="154" y="94.6">10V_X5R</text>
<text x="208.7" y="91.8">22</text>
<text x="227.6" y="91.8">21</text>
<text x="136.1" y="96.6">2.8V_FPC_F</text>
<text x="154" y="97.1">C1206</text>
<text x="208.7" y="96.9">24</text>
<text x="227.6" y="96.9">23</text>
<text x="128.4" y="107.4">10V_X5R</text>
<text x="160.6" y="104.8">DGND_FPC_F</text>
<text x="208.7" y="102">26</text>
<text x="208.7" y="107.1">28</text>
<text x="227.6" y="102">25</text>
<text x="227.6" y="107.1">27</text>
<text x="128.4" y="109.9">C1206</text>
<text x="208.7" y="112.3">30</text>
<text x="227.6" y="112.3">29</text>
<text x="135" y="117.6">DGND_FPC_F</text>
<text x="208.7" y="117.4">32</text>
<text x="227.6" y="117.4">31</text>
<text x="64.2" y="122.8">TSSOP24-G</text>
<text x="169.4" y="122.8">BPW34S</text>
<text x="208.7" y="122.5">34</text>
<text x="227.6" y="122.5">33</text>
<text x="74" y="130.2">4</text>
<text x="84.2" y="126.5" transform="rotate(-90 84.2 126.5)">5</text>
<text x="86.7" y="126.5" transform="rotate(-90 86.7 126.5)">6</text>
<text x="89.2" y="126.5" transform="rotate(-90 89.2 126.5)">7</text>
<text x="91.9" y="126.5" transform="rotate(-90 91.9 126.5)">8</text>
<text x="94.4" y="126.5" transform="rotate(-90 94.4 126.5)">9</text>
<text x="96.9" y="126.5" transform="rotate(-90 96.9 126.5)">10</text>
<text x="99.5" y="126.5" transform="rotate(-90 99.5 126.5)">11</text>
<text x="102.1" y="126.5" transform="rotate(-90 102.1 126.5)">12</text>
<text x="104.6" y="126.5" transform="rotate(-90 104.6 126.5)">13</text>
<text x="107.2" y="126.5" transform="rotate(-90 107.2 126.5)">14</text>
<text x="109.8" y="126.5" transform="rotate(-90 109.8 126.5)">15</text>
<text x="112.4" y="126.5" transform="rotate(-90 112.4 126.5)">16</text>
<text x="114.9" y="126.5" transform="rotate(-90 114.9 126.5)">17</text>
<text x="117.5" y="126.5" transform="rotate(-90 117.5 126.5)">18</text>
<text x="120.1" y="126.5" transform="rotate(-90 120.1 126.5)">19</text>
<text x="122.6" y="126.5" transform="rotate(-90 122.6 126.5)">20</text>
<text x="208.7" y="127.7">36</text>
<text x="227.6" y="127.7">35</text>
<text x="72.7" y="132.8">21</text>
<text x="74" y="135.4">3</text>
<text x="145.3" y="135.6">DGND_FPC_F</text>
<text x="208.7" y="132.8">38</text>
<text x="208.7" y="137.9">40</text>
<text x="227.6" y="132.8">37</text>
<text x="227.6" y="137.9">39</text>
<text x="74" y="140.5">2</text>
<text x="130.1" y="140.5">22</text>
<text x="84.2" y="148" transform="rotate(-90 84.2 148)">23</text>
<text x="96.9" y="146.7" transform="rotate(-90 96.9 146.7)">1</text>
<text x="99.5" y="148" transform="rotate(-90 99.5 148)">25</text>
<text x="112.4" y="148" transform="rotate(-90 112.4 148)">24</text>
<text x="217.5" y="145.6" transform="rotate(-90 217.5 145.6)">S2</text>
<text x="220.1" y="145.6" transform="rotate(-90 220.1 145.6)">S1</text>
<text x="233.5" y="148.4">JAE_WP7B-SXXXVA1</text>
<text x="115.5" y="150.5">3.3V_FPC_F</text>
<text x="191.4" y="153.5">DGND_FPC_F</text>
<text x="211.9" y="153.5">DGND_FPC_F</text>
<text x="23.1" y="168.9">HOLEC158D158N</text>
<text x="23.1" y="171.5">DNP</text>
<text x="48.8" y="168.9">HOLEC158D158N</text>
<text x="48.8" y="171.5">DNP</text>
<text x="78.6" y="168.9">DGND_FPC_F</text>
<text x="20" y="174.9" transform="rotate(-90 20 174.9)">1</text>
<text x="45.6" y="174.9" transform="rotate(-90 45.6 174.9)">1</text>
<text x="200.2" y="174.1">Title</text>
<text x="210.4" y="176.6">FPC Front Cover 1</text>
<text x="202.7" y="184.3">Custom&lt;Doc&gt;</text>
<text x="210.4" y="181.8">Document</text>
<text x="222.6" y="181.8">Number</text>
<text x="284.8" y="181.8">Rev</text>
<text x="287.4" y="184.3">&lt;RevCode</text>
<text x="189.9" y="186.9">TPC30T</text>
<text x="200.2" y="189.5">Date:</text>
<text x="213.5" y="189.5">Tuesday, May 12, 2015</text>
<text x="251.5" y="189.5">Sheet</text>
<text x="264.3" y="189.5">1</text>
<text x="272" y="189.5">o f</text>
<text x="279.7" y="189.5">2</text>
</g>
<g font-size="2.3" fill="#000080">
<text x="41.1" y="35.6">LED24</text>
<text x="64.2" y="35.6">SFH 4253</text>
<text x="128.4" y="38.1">C301</text>
<text x="128.4" y="40.7">10uF</text>
<text x="51.4" y="43.3">LED23</text>
<text x="74.4" y="43.3">SFH 4253</text>
<text x="41.1" y="50.9">LED22</text>
<text x="64.2" y="50.9">SFH 4253</text>
<text x="51.4" y="58.6">LED21</text>
<text x="74.4" y="58.6">SFH 4253</text>
<text x="154" y="56.1">C305</text>
<text x="154" y="58.6">NC_47uF</text>
<text x="41.1" y="66.3">LED20</text>
<text x="64.2" y="66.3">SFH 4253</text>
<text x="128.4" y="68.9">C302</text>
<text x="128.4" y="71.5">47uF</text>
<text x="51.4" y="74">LED19</text>
<text x="74.4" y="74">SFH 4253</text>
<text x="41.1" y="81.7">LED18</text>
<text x="64.2" y="81.7">SFH 4253</text>
<text x="51.4" y="89.4">LED17</text>
<text x="74.4" y="89.4">SFH 4253</text>
<text x="154" y="89.4">C304</text>
<text x="154" y="92">47uF</text>
<text x="128.4" y="102.2">C303</text>
<text x="128.4" y="104.8">NC_47uF</text>
<text x="64.2" y="117.6">U300</text>
<text x="169.4" y="117.6">LED41</text>
<text x="64.2" y="120.2">STP16CPC26XTR</text>
<text x="169.4" y="120.2">BPW34S-Z</text>
<text x="233.5" y="143.3">P300</text>
<text x="233.5" y="145.9">JAE-WP7B-S040VA1</text>
<text x="87.3" y="156.1">R300</text>
<text x="87.3" y="158.7">330DGND_FPC_F</text>
<text x="18" y="165.9">M1</text>
<text x="43.7" y="165.9">M2</text>
<text x="189.9" y="184.3">FPC</text>
</g>
<g font-size="2.3" fill="#f00">
<text x="236.6" y="39.7">LATEN_FPC_F</text>
<text x="263.2" y="40.7">LATEN_FPC_F</text>
<text x="236.6" y="44.8">OUTen_FPC_F</text>
<text x="263.2" y="45.8">OUTen_FPC_F</text>
<text x="236.6" y="50">DRVCLK_FPC_F</text>
<text x="263.2" y="50.9">DRVCLK_FPC_F</text>
<text x="236.6" y="55">SDI_FPC_F</text>
<text x="236.6" y="60.2">SDO_FPC_F</text>
<text x="263.2" y="61.2">SDO_FPC_F_103</text>
<text x="84.2" y="107.2" transform="rotate(-90 84.2 107.2)">LED17</text>
<text x="89.3" y="107.2" transform="rotate(-90 89.3 107.2)">LED18</text>
<text x="94.5" y="107.2" transform="rotate(-90 94.5 107.2)">LED19</text>
<text x="99.6" y="107.2" transform="rotate(-90 99.6 107.2)">LED20</text>
<text x="104.7" y="107.2" transform="rotate(-90 104.7 107.2)">LED21</text>
<text x="109.9" y="107.2" transform="rotate(-90 109.9 107.2)">LED22</text>
<text x="115" y="107.2" transform="rotate(-90 115 107.2)">LED23</text>
<text x="120.1" y="107.2" transform="rotate(-90 120.1 107.2)">LED24</text>
<text x="54.4" y="129.5">LATEN_FPC_F</text>
<text x="187.9" y="126.9">IR_LED_IN_F</text>
<text x="54.4" y="132">OUTEn_FPC_F</text>
<text x="54.4" y="134.6">DRVCLK_FPC_F</text>
<text x="57" y="139.7">SDI_FPC_F</text>
<text x="133.9" y="139.7">SDO_FPC_F_101</text>
<text x="161.5" y="140.7">SDO_FPC_F_101</text>
<text x="69.8" y="150">R_EXT_F1</text>
</g>
<g font-size="2.3" fill="#004080">
<text x="78.3" y="131.9">LE</text>
<text x="78.3" y="137.1">CLK</text>
<text x="78.3" y="134.5">OE</text>
<text x="88.4" y="134.3" transform="rotate(-90 88.4 134.3)">OD1</text>
<text x="90.9" y="134.3" transform="rotate(-90 90.9 134.3)">OD2</text>
<text x="93.6" y="134.3" transform="rotate(-90 93.6 134.3)">OD3</text>
<text x="96.1" y="134.3" transform="rotate(-90 96.1 134.3)">OD4</text>
<text x="98.6" y="134.3" transform="rotate(-90 98.6 134.3)">OD5</text>
<text x="103.8" y="134.3" transform="rotate(-90 103.8 134.3)">OD7</text>
<text x="106.3" y="134.3" transform="rotate(-90 106.3 134.3)">OD8</text>
<text x="108.9" y="134.3" transform="rotate(-90 108.9 134.3)">OD9</text>
<text x="111.5" y="135.6" transform="rotate(-90 111.5 135.6)">OD10</text>
<text x="114" y="135.6" transform="rotate(-90 114 135.6)">OD11</text>
<text x="116.6" y="135.6" transform="rotate(-90 116.6 135.6)">OD12</text>
<text x="119.2" y="135.6" transform="rotate(-90 119.2 135.6)">OD13</text>
<text x="121.8" y="135.6" transform="rotate(-90 121.8 135.6)">OD14</text>
<text x="124.3" y="135.6" transform="rotate(-90 124.3 135.6)">OD15</text>
<text x="78.3" y="142.2">SDI</text>
<text x="85.9" y="142.4" transform="rotate(-90 85.9 142.4)">R-EXT OD0</text>
<text x="98.6" y="142.4" transform="rotate(-90 98.6 142.4)">GND</text>
<text x="101.2" y="142.4" transform="rotate(-90 101.2 142.4)">THM_GOD6</text>
<text x="114" y="142.4" transform="rotate(-90 114 142.4)">VDD</text>
<text x="122.1" y="142.2">SDO</text>
</g>
<text font-size="2.2" x="200.2" y="181.7">Size</text>
<g font-size="1.8">
<text x="31.6" y="1.9">5</text>
<text x="89.5" y="1.9">4</text>
<text x="147.5" y="1.9">3</text>
<text x="205.5" y="1.9">2</text>
<text x="263.5" y="1.9">1</text>
<text x=".8" y="27.5">D</text>
<text x="293.2" y="27.5">D</text>
<text x=".8" y="74.4">C</text>
<text x="293.2" y="74.4">C</text>
<text x=".8" y="121.2">B</text>
<text x="293.2" y="121.2">B</text>
<text x=".8" y="168">A</text>
<text x="293.2" y="168">A</text>
<text x="31.6" y="191.7">5</text>
<text x="89.5" y="191.7">4</text>
<text x="147.5" y="191.7">3</text>
<text x="205.5" y="191.7">2</text>
<text x="263.5" y="191.7">1</text>
</g>
</svg>
